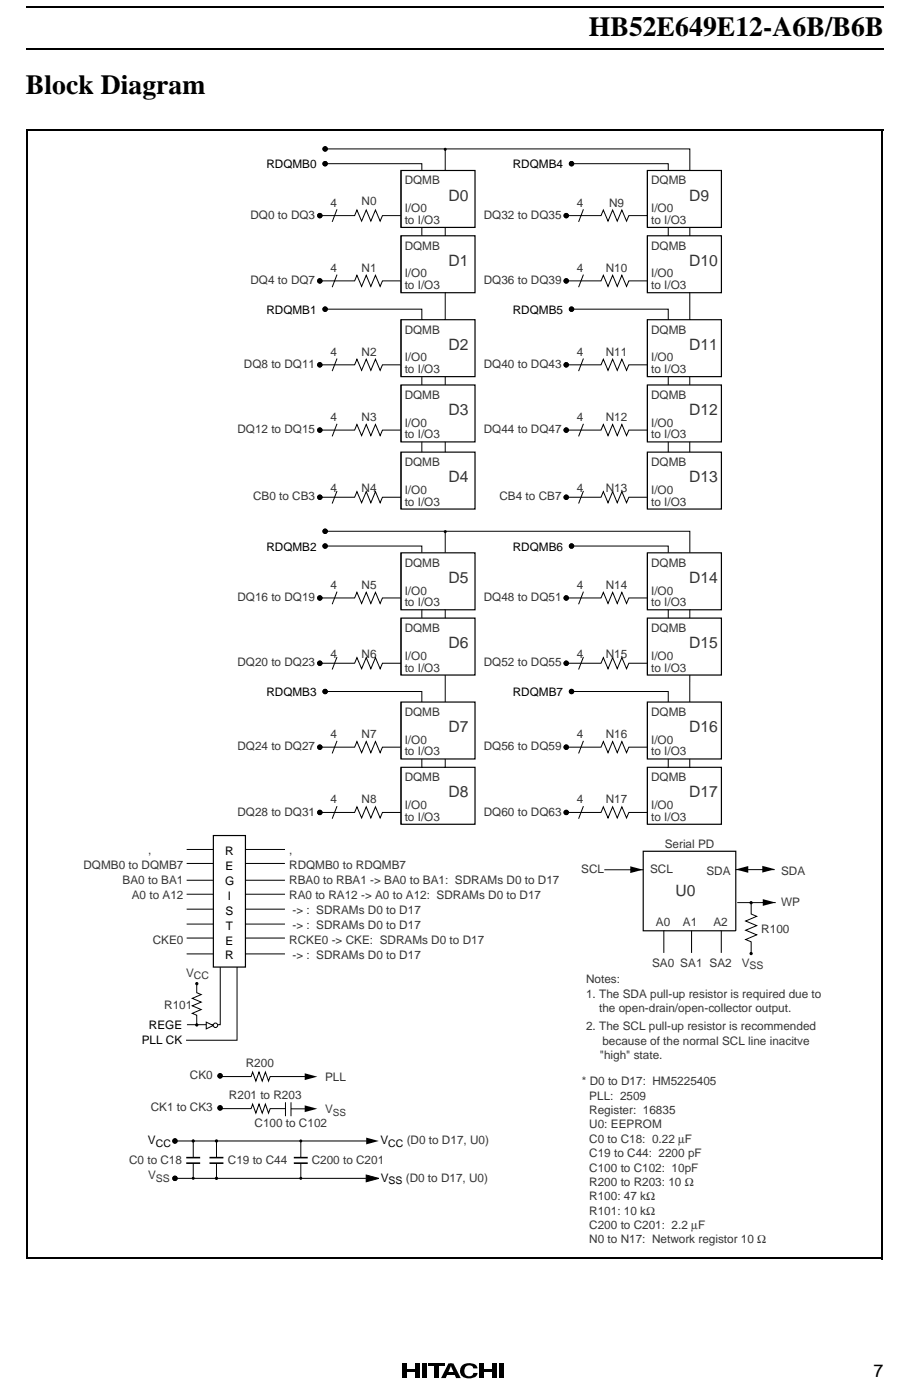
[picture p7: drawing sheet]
<svg xmlns="http://www.w3.org/2000/svg" width="162mm" height="249mm" viewBox="0 0 162 249" stroke-linecap="round" stroke-linejoin="round" font-family="sans-serif">
<path d="M4.6 1.3h152.5M4.6 8.7h152.5" fill="none" stroke="#000" stroke-width=".25"/>
<path d="M71.4 242.3h18.2v3.1h-18.2z" fill="#fff"/>
<g fill="#000">
<path d="M71.6 242.6h.7v2.6h-.7zM72.3 243.6h1.5v.4h-1.5zM73.8 242.6h.7v2.6h-.7zM75.1 242.6h.7v2.6h-.7zM77.2 242.6h.7v2.6h-.7zM79.5 244.2h1.4v.4h-1.4zM79.9 242.6h.7l1.3 2.6h-.8zM79.7 242.6h.7l-1.2 2.6h-.8zM82.2 242.9a2.11 2.11 0 0 1 2.5 .1l.2 .4h-.8a.6 .6 0 0 0-.7-.5 .94 .94 0 0 0-.8 1.3 .94 .94 0 0 0 1.4 .3l.1-.3h.8a1.22 1.22 0 0 1-1.5 1 1.36 1.36 0 0 1-1.5-.7 1.36 1.36 0 0 1 .3-1.6zM85.2 242.6h.8v2.6h-.8zM86 243.6h1.5v.4h-1.5zM87.5 242.6h.7v2.6h-.7z"/>
<path d="M88.7 242.6h.7v2.6h-.7z"/>
</g>
<path d="M76.1 242.8h2.9" fill="none" stroke="#000" stroke-width=".44"/>
<path d="M14.7 25.1h132.6v196.8h-132.6z" fill="#fff"/>
<path d="M39.1 172v10.3h-5.9" fill="none" stroke="#000" stroke-width=".18"/>
<g fill="#fff" stroke="#000" stroke-width=".18">
<path d="M33.2 151.1h17.5z"/>
<path d="M33.2 153.6h17.5z"/>
<path d="M33.2 156.6h17.5z"/>
<path d="M33.2 159.1h17.5z"/>
<path d="M33.2 161.7h17.5z"/>
<path d="M33.2 164.4h17.5z"/>
<path d="M33.2 166.9h17.5z"/>
<path d="M33.2 169.7h17.5z"/>
</g>
<path d="M57.8 29.1h17.2v13.3M79.1 26.5v54.4" fill="none" stroke="#000" stroke-width=".18"/>
<path d="M71.3 30.3h13.1v10.2h-13.1z" fill="#fff" stroke="#000" stroke-width=".21"/>
<g fill="#000">
<path d="M112 154.1l2.3 .6-2.3 .6zM130.8 154.7l2.2-.6v1.2zM135.5 154l2.2 .6-2.2 .6zM65.1 202.4l2.2 .6-2.2 .6z"/>
<circle cx="57.8" cy="26.5" r=".46"/>
<circle cx="57.8" cy="29.1" r=".46"/>
</g>
<g fill="none" stroke="#000" stroke-width=".18">
<circle cx="57.8" cy="26.5" r=".4"/>
<circle cx="57.8" cy="29.1" r=".4"/>
</g>
<path d="M36.7 181.8l1.2 .6-1.2 .6z" fill="#fff" stroke="#000" stroke-width=".18"/>
<g fill="none" stroke="#000" stroke-width=".18">
<path d="M31.1 203h34M31.1 209.6h34M65.1 209l2.2 .6-2.2 .6z"/>
<circle cx="31.1" cy="203" r=".4"/>
<circle cx="31.1" cy="209.6" r=".4"/>
</g>
<g fill="#000">
<path d="M65.1 209l2.2 .6-2.2 .6z"/>
<circle cx="31.1" cy="209.6" r=".46"/>
<circle cx="31.1" cy="203" r=".46"/>
</g>
<path d="M114.3 151.4h16.5v14.2h-16.5z" fill="#fff" stroke="#000" stroke-width=".21"/>
<g fill="none" stroke="#000" stroke-width=".18">
<path d="M56.8 38.4h6.2l.4-1 .9 1.9 .8-1.9 .8 1.9 .8-1.9 .9 1.9 .4-.9h3.2M57.9 26.5h64.7v54.4M59.9 37.2l-.9 2.3M107.4 154.7h6.9M130.8 154.7h6.9M131 160.6h6.9M50.7 196.1v2.5M51.7 196.1v2.5M34.3 203v2.9M34.3 206.9v2.7M38.5 203v2.9M38.5 206.9v2.7"/>
<path d="M53.5 203v2.9M53.5 206.9v2.7"/>
<circle cx="56.8" cy="38.4" r=".4"/>
</g>
<g fill="#000">
<path d="M135.6 160l2.2 .6-2.2 .6z"/>
<circle cx="56.8" cy="38.4" r=".46"/>
<circle cx="34.3" cy="209.6" r=".27"/>
<circle cx="53.5" cy="209.6" r=".27"/>
<circle cx="53.5" cy="203" r=".27"/>
</g>
<path d="M33.1 205.9h2.5M33.1 206.9h2.5M37.2 205.9h2.5M37.2 206.9h2.5M52.2 205.9h2.5M52.2 206.9h2.5" fill="none" stroke="#000" stroke-width=".28"/>
<g fill="#000" stroke="#000" stroke-width=".18">
<circle cx="38.5" cy="209.6" r=".2"/>
<circle cx="38.5" cy="203" r=".2"/>
</g>
<circle cx="38.3" cy="182.4" r=".4" fill="#fff" stroke="#000" stroke-width=".18"/>
<circle cx="34.3" cy="203" r=".2" fill="#000" stroke="#000" stroke-width=".18"/>
<path d="M71.3 30.4v10M118 165.6v3.9M122.9 165.6v3.9M128.2 165.6v3.9" fill="none" stroke="#000" stroke-width=".18"/>
<circle cx="79.1" cy="26.6" r=".27" fill="#000"/>
<path d="M71.3 41.9h13.1v10.2h-13.1z" fill="#fff" stroke="#000" stroke-width=".21"/>
<circle cx="56.8" cy="50" r=".46" fill="#000"/>
<g fill="none" stroke="#000" stroke-width=".18">
<path d="M56.8 50h6.2l.4-1 .9 2 .8-2 .8 2 .8-2 .9 2 .4-1h3.2M57.8 55h17.2v25.6M59.9 48.9l-.9 2.2M71.3 42v10"/>
<circle cx="56.8" cy="50" r=".4"/>
</g>
<path d="M71.3 56.9h13.1v10.1h-13.1z" fill="#fff" stroke="#000" stroke-width=".21"/>
<g fill="#000">
<circle cx="57.8" cy="55" r=".46"/>
<circle cx="56.8" cy="64.9" r=".46"/>
</g>
<g fill="none" stroke="#000" stroke-width=".18">
<path d="M71.3 56.9v10.1M56.8 64.9h6.2l.4-1 .9 2 .8-2 .8 2 .8-2 .9 2 .4-1h3.2M59.9 63.8l-.9 2.2"/>
<circle cx="57.8" cy="55" r=".4"/>
<circle cx="56.8" cy="64.9" r=".4"/>
</g>
<path d="M71.3 68.5h13.1v10.1h-13.1z" fill="#fff" stroke="#000" stroke-width=".21"/>
<circle cx="56.8" cy="76.5" r=".46" fill="#000"/>
<g fill="none" stroke="#000" stroke-width=".18">
<path d="M56.8 76.5h6.2l.4-1 .9 2 .8-2 .8 2 .8-2 .9 2 .4-1h3.2M59.9 75.4l-.9 2.2M71.3 68.5v10.1"/>
<circle cx="56.8" cy="76.5" r=".4"/>
</g>
<path d="M71.3 80.4h13.1v10.2h-13.1z" fill="#fff" stroke="#000" stroke-width=".21"/>
<circle cx="56.8" cy="88.5" r=".46" fill="#000"/>
<g fill="none" stroke="#000" stroke-width=".18">
<path d="M101.6 29.1h17.2v13.3M56.8 88.5h6.2l.4-1 .9 1.9 .8-1.9 .8 1.9 .8-1.9 .9 1.9 .4-.9h3.2M59.9 87.3l-.9 2.3M71.3 80.5v10"/>
<circle cx="56.8" cy="88.5" r=".4"/>
</g>
<path d="M115.1 30.3h13.1v10.2h-13.1z" fill="#fff" stroke="#000" stroke-width=".21"/>
<g fill="#000">
<circle cx="100.6" cy="38.4" r=".46"/>
<circle cx="101.6" cy="29.1" r=".46"/>
</g>
<g fill="none" stroke="#000" stroke-width=".18">
<path d="M100.6 38.4h6.2l.4-1 .9 1.9 .8-1.9 .8 1.9 .8-1.9 .9 1.9 .4-.9h3.2M103.7 37.2l-.9 2.3M115.1 30.4v10"/>
<circle cx="100.6" cy="38.4" r=".4"/>
<circle cx="101.6" cy="29.1" r=".4"/>
</g>
<path d="M115.1 41.9h13.1v10.2h-13.1z" fill="#fff" stroke="#000" stroke-width=".21"/>
<circle cx="100.6" cy="50" r=".46" fill="#000"/>
<g fill="none" stroke="#000" stroke-width=".18">
<path d="M100.6 50h6.2l.4-1 .9 2 .8-2 .8 2 .8-2 .9 2 .4-1h3.2M101.6 55h17.2v25.6M103.7 48.9l-.9 2.2M115.1 42v10"/>
<circle cx="100.6" cy="50" r=".4"/>
</g>
<path d="M115.1 56.9h13.1v10.1h-13.1z" fill="#fff" stroke="#000" stroke-width=".21"/>
<g fill="#000">
<circle cx="101.6" cy="55" r=".46"/>
<circle cx="100.6" cy="64.9" r=".46"/>
</g>
<g fill="none" stroke="#000" stroke-width=".18">
<path d="M115.1 56.9v10.1M100.6 64.9h6.2l.4-1 .9 2 .8-2 .8 2 .8-2 .9 2 .4-1h3.2M103.7 63.8l-.9 2.2"/>
<circle cx="101.6" cy="55" r=".4"/>
<circle cx="100.6" cy="64.9" r=".4"/>
</g>
<path d="M115.1 68.5h13.1v10.1h-13.1z" fill="#fff" stroke="#000" stroke-width=".21"/>
<circle cx="100.6" cy="76.5" r=".46" fill="#000"/>
<g fill="none" stroke="#000" stroke-width=".18">
<path d="M100.6 76.5h6.2l.4-1 .9 2 .8-2 .8 2 .8-2 .9 2 .4-1h3.2M103.7 75.4l-.9 2.2M115.1 68.5v10.1"/>
<circle cx="100.6" cy="76.5" r=".4"/>
</g>
<path d="M115.1 80.4h13.1v10.2h-13.1z" fill="#fff" stroke="#000" stroke-width=".21"/>
<circle cx="100.6" cy="88.5" r=".46" fill="#000"/>
<g fill="none" stroke="#000" stroke-width=".18">
<path d="M57.8 97.1h17.2v13.3M79.1 94.5v42.8M100.6 88.5h6.2l.4-1 .9 1.9 .8-1.9 .8 1.9 .8-1.9 .9 1.9 .4-.9h3.2M103.7 87.3l-.9 2.3M115.1 80.5v10"/>
<circle cx="100.6" cy="88.5" r=".4"/>
</g>
<path d="M71.3 98.4h13.1v10.1h-13.1z" fill="#fff" stroke="#000" stroke-width=".21"/>
<g fill="#000">
<circle cx="57.8" cy="94.5" r=".46"/>
<circle cx="57.8" cy="97.1" r=".46"/>
<circle cx="79.1" cy="94.6" r=".27"/>
<circle cx="56.8" cy="106.4" r=".46"/>
</g>
<g fill="none" stroke="#000" stroke-width=".18">
<path d="M57.9 94.5h64.7v42.8M71.3 98.4v10M56.8 106.4h6.2l.4-1 .9 2 .8-2 .8 2 .8-2 .9 2 .4-1h3.2M59.9 105.3l-.9 2.2"/>
<circle cx="57.8" cy="94.5" r=".4"/>
<circle cx="57.8" cy="97.1" r=".4"/>
<circle cx="56.8" cy="106.4" r=".4"/>
</g>
<path d="M71.3 110h13.1v10.1h-13.1z" fill="#fff" stroke="#000" stroke-width=".21"/>
<circle cx="56.8" cy="118" r=".46" fill="#000"/>
<g fill="none" stroke="#000" stroke-width=".18">
<path d="M56.8 118h6.2l.4-1 .9 2 .8-2 .8 2 .8-2 .9 2 .4-1h3.2M59.9 116.9l-.9 2.2M71.3 110v10.1M57.8 123h17.2v14"/>
<circle cx="56.8" cy="118" r=".4"/>
</g>
<path d="M71.3 124.9h13.1v10.1h-13.1z" fill="#fff" stroke="#000" stroke-width=".21"/>
<g fill="#000">
<circle cx="56.8" cy="132.9" r=".46"/>
<circle cx="57.8" cy="123" r=".46"/>
</g>
<g fill="none" stroke="#000" stroke-width=".18">
<path d="M56.8 132.9h6.2l.4-1 .9 2 .8-2 .8 2 .8-2 .9 2 .4-1h3.2M59.9 131.8l-.9 2.2M71.3 124.9v10.1"/>
<circle cx="56.8" cy="132.9" r=".4"/>
<circle cx="57.8" cy="123" r=".4"/>
</g>
<g fill="#fff" stroke="#000" stroke-width=".21">
<path d="M71.3 136.5h13.1v10.1h-13.1z"/>
<path d="M37.9 148.6h5.7v23.4h-5.7z"/>
</g>
<circle cx="56.8" cy="144.5" r=".46" fill="#000"/>
<g fill="none" stroke="#000" stroke-width=".18">
<path d="M101.6 97.1h17.2v13.3M71.3 136.5v10.1M56.8 144.5h6.2l.4-1 .9 2 .8-2 .8 2 .8-2 .9 2 .4-1h3.2M59.9 143.4l-.9 2.3"/>
<circle cx="56.8" cy="144.5" r=".4"/>
</g>
<path d="M115.1 98.4h13.1v10.1h-13.1z" fill="#fff" stroke="#000" stroke-width=".21"/>
<g fill="#000">
<circle cx="101.6" cy="97.1" r=".46"/>
<circle cx="100.6" cy="106.4" r=".46"/>
</g>
<g fill="none" stroke="#000" stroke-width=".18">
<path d="M115.1 98.4v10M100.6 106.4h6.2l.4-1 .9 2 .8-2 .8 2 .8-2 .9 2 .4-1h3.2M103.7 105.3l-.9 2.2"/>
<circle cx="101.6" cy="97.1" r=".4"/>
<circle cx="100.6" cy="106.4" r=".4"/>
</g>
<path d="M115.1 110h13.1v10.1h-13.1z" fill="#fff" stroke="#000" stroke-width=".21"/>
<circle cx="100.6" cy="118" r=".46" fill="#000"/>
<g fill="none" stroke="#000" stroke-width=".18">
<path d="M100.6 118h6.2l.4-1 .9 2 .8-2 .8 2 .8-2 .9 2 .4-1h3.2M103.7 116.9l-.9 2.2M115.1 110v10.1M101.6 123h17.2v14"/>
<circle cx="100.6" cy="118" r=".4"/>
</g>
<path d="M115.1 124.9h13.1v10.1h-13.1z" fill="#fff" stroke="#000" stroke-width=".21"/>
<g fill="#000">
<circle cx="100.6" cy="132.9" r=".46"/>
<circle cx="101.6" cy="123" r=".46"/>
</g>
<g fill="none" stroke="#000" stroke-width=".18">
<path d="M100.6 132.9h6.2l.4-1 .9 2 .8-2 .8 2 .8-2 .9 2 .4-1h3.2M103.7 131.8l-.9 2.2M115.1 124.9v10.1"/>
<circle cx="100.6" cy="132.9" r=".4"/>
<circle cx="101.6" cy="123" r=".4"/>
</g>
<path d="M115.1 136.5h13.1v10.1h-13.1z" fill="#fff" stroke="#000" stroke-width=".21"/>
<g fill="#000">
<path d="M54.2 190.9l2.2 .6-2.2 .6zM54.2 196.6l2.2 .6-2.2 .6z"/>
<circle cx="100.6" cy="144.5" r=".46"/>
<circle cx="39.1" cy="191.4" r=".46"/>
<circle cx="39.1" cy="197.1" r=".46"/>
</g>
<g fill="none" stroke="#000" stroke-width=".18">
<path d="M115.1 136.5v10.1M100.6 144.5h6.2l.4-1 .9 2 .8-2 .8 2 .8-2 .9 2 .4-1h3.2M103.7 143.4l-.9 2.3M35 175v1.6l.8 .3-1.6 .7 1.6 .7-1.6 .6 1.6 .7-1.6 .7 .8 .3v1.7M42.1 172v13.1h-9M133.5 160.6v2l1 .4-2 .9 2 .8-2 .8 2 .8-2 .8 1 .5v2M39.2 191.5h5.4l.3-.8 .6 1.6 .5-1.6 .6 1.6 .6-1.6 .5 1.6 .3-.8h6.4M39.2 197.2h5.4l.3-.8 .6 1.6 .5-1.6 .6 1.6 .6-1.6 .5 1.6 .3-.8h2.7M51.7 197.3h3.4"/>
<circle cx="100.6" cy="144.5" r=".4"/>
<circle cx="39.1" cy="191.4" r=".4"/>
<circle cx="39.1" cy="197.1" r=".4"/>
</g>
<g fill="#000" stroke="#000" stroke-width=".18">
<circle cx="35" cy="175" r=".2"/>
<circle cx="133.5" cy="160.6" r=".2"/>
<circle cx="133.5" cy="169.6" r=".2"/>
<circle cx="35" cy="182.3" r=".2"/>
</g>
<path d="M4.8 22.9v201M4.8 23.1h152.2M156.8 23.1v200.9M4.6 223.9h152.2" fill="none" stroke="#000" stroke-width=".34"/>
<g font-size="4.9">
<text x="104.7" y="6.4">HB52E649E12-A6B/B6B</text>
<text x="4.6" y="16.7">Block Diagram</text>
</g>
<text font-size="3.2" x="155.2" y="244.9">7</text>
<g font-size="2.8" fill="#363539">
<text x="79.7" y="35.7">D0</text>
<text x="122.5" y="35.7">D9</text>
<text x="79.7" y="47.3">D1</text>
<text x="122.5" y="47.3">D10</text>
<text x="79.7" y="62.2">D2</text>
<text x="122.5" y="62.2">D11</text>
<text x="79.7" y="73.8">D3</text>
<text x="122.5" y="73.8">D12</text>
<text x="79.7" y="85.8">D4</text>
<text x="122.5" y="85.8">D13</text>
<text x="79.7" y="103.7">D5</text>
<text x="122.5" y="103.7">D14</text>
<text x="79.7" y="115.3">D6</text>
<text x="122.5" y="115.3">D15</text>
<text x="79.7" y="130.2">D7</text>
<text x="122.5" y="130.2">D16</text>
<text x="79.7" y="141.9">D8</text>
<text x="122.5" y="141.9">D17</text>
<text x="120.1" y="159.4">U0</text>
</g>
<g font-size="2.1">
<text x="47.3" y="29.9">RDQMB0</text>
<text x="91.1" y="29.9">RDQMB4</text>
<text x="47.3" y="55.8">RDQMB1</text>
<text x="91.1" y="55.8">RDQMB5</text>
<text x="47.3" y="98">RDQMB2</text>
<text x="91.1" y="98">RDQMB6</text>
<text x="47.3" y="123.8">RDQMB3</text>
<text x="91.1" y="123.8">RDQMB7</text>
<text x="40.1" y="152.1">R</text>
<text x="40.1" y="154.8">E</text>
<text x="40" y="157.4">G</text>
<text x="40.5" y="160.1">I</text>
<text x="40.1" y="162.7">S</text>
<text x="40.2" y="165.4">T</text>
<text x="40.1" y="170.7">R</text>
<text x="40.1" y="168">E</text>
<text x="25.2" y="185.8">PLL CK</text>
<text x="26.5" y="183.1">REGE</text>
<text x="26.3" y="203.5">V</text>
<text x="67.6" y="203.5">V</text>
<text x="67.7" y="210.2">V</text>
</g>
<g font-size="2.1" fill="#363539">
<text x="71.9" y="32.8">DQMB</text>
<text x="115.7" y="32.8">DQMB</text>
<text x="44.5" y="38.9">DQ0 to DQ3</text>
<text x="58.7" y="36.7">4</text>
<text x="64.3" y="36.4">N0</text>
<text x="71.9" y="37.7">I/O0</text>
<text x="71.9" y="39.8">to I/O3</text>
<text x="86" y="38.9">DQ32 to DQ35</text>
<text x="102.5" y="36.7">4</text>
<text x="108.3" y="36.7">N9</text>
<text x="115.7" y="37.7">I/O0</text>
<text x="115.7" y="39.8">to I/O3</text>
<text x="71.9" y="44.4">DQMB</text>
<text x="115.7" y="44.4">DQMB</text>
<text x="44.5" y="50.5">DQ4 to DQ7</text>
<text x="58.7" y="48.4">4</text>
<text x="64.3" y="48.4">N1</text>
<text x="71.9" y="49.4">I/O0</text>
<text x="71.9" y="51.4">to I/O3</text>
<text x="86" y="50.5">DQ36 to DQ39</text>
<text x="102.5" y="48.4">4</text>
<text x="107.7" y="48.4">N10</text>
<text x="115.7" y="49.4">I/O0</text>
<text x="115.7" y="51.4">to I/O3</text>
<text x="71.9" y="59.3">DQMB</text>
<text x="115.7" y="59.3">DQMB</text>
<text x="43.4" y="65.5">DQ8 to DQ11</text>
<text x="58.7" y="63.3">4</text>
<text x="64.3" y="63.3">N2</text>
<text x="71.9" y="64.3">I/O0</text>
<text x="86" y="65.5">DQ40 to DQ43</text>
<text x="102.5" y="63.3">4</text>
<text x="107.7" y="63.3">N11</text>
<text x="115.7" y="64.3">I/O0</text>
<text x="71.9" y="66.4">to I/O3</text>
<text x="71.9" y="71">DQMB</text>
<text x="115.7" y="66.4">to I/O3</text>
<text x="115.7" y="71">DQMB</text>
<text x="42.2" y="77.1">DQ12 to DQ15</text>
<text x="58.7" y="74.9">4</text>
<text x="64.3" y="74.9">N3</text>
<text x="71.9" y="75.9">I/O0</text>
<text x="71.9" y="78">to I/O3</text>
<text x="86" y="77.1">DQ44 to DQ47</text>
<text x="102.5" y="74.9">4</text>
<text x="107.7" y="74.9">N12</text>
<text x="115.7" y="75.9">I/O0</text>
<text x="115.7" y="78">to I/O3</text>
<text x="71.9" y="82.9">DQMB</text>
<text x="115.7" y="82.9">DQMB</text>
<text x="45" y="89">CB0 to CB3</text>
<text x="58.7" y="87.5">4</text>
<text x="64.3" y="87.5">N4</text>
<text x="71.9" y="87.8">I/O0</text>
<text x="71.9" y="89.9">to I/O3</text>
<text x="88.8" y="89">CB4 to CB7</text>
<text x="102.5" y="87.5">4</text>
<text x="107.7" y="87.5">N13</text>
<text x="115.7" y="87.8">I/O0</text>
<text x="115.7" y="89.9">to I/O3</text>
<text x="71.9" y="100.8">DQMB</text>
<text x="115.7" y="100.8">DQMB</text>
<text x="42.2" y="107">DQ16 to DQ19</text>
<text x="58.7" y="104.8">4</text>
<text x="64.3" y="104.8">N5</text>
<text x="71.9" y="105.8">I/O0</text>
<text x="71.9" y="107.9">to I/O3</text>
<text x="86" y="107">DQ48 to DQ51</text>
<text x="102.5" y="104.8">4</text>
<text x="107.7" y="104.8">N14</text>
<text x="115.7" y="105.8">I/O0</text>
<text x="115.7" y="107.9">to I/O3</text>
<text x="71.9" y="112.4">DQMB</text>
<text x="115.7" y="112.4">DQMB</text>
<text x="42.2" y="118.6">DQ20 to DQ23</text>
<text x="58.7" y="117">4</text>
<text x="64.3" y="117">N6</text>
<text x="71.9" y="117.4">I/O0</text>
<text x="71.9" y="119.5">to I/O3</text>
<text x="86" y="118.6">DQ52 to DQ55</text>
<text x="102.5" y="117">4</text>
<text x="107.7" y="117">N15</text>
<text x="115.7" y="117.4">I/O0</text>
<text x="115.7" y="119.5">to I/O3</text>
<text x="58.7" y="131.3">4</text>
<text x="64.3" y="131.3">N7</text>
<text x="71.9" y="127.4">DQMB</text>
<text x="102.5" y="131.3">4</text>
<text x="107.7" y="131.3">N16</text>
<text x="115.7" y="127.4">DQMB</text>
<text x="42.2" y="133.5">DQ24 to DQ27</text>
<text x="71.9" y="132.3">I/O0</text>
<text x="71.9" y="134.4">to I/O3</text>
<text x="86" y="133.5">DQ56 to DQ59</text>
<text x="115.7" y="132.3">I/O0</text>
<text x="115.7" y="134.4">to I/O3</text>
<text x="58.7" y="142.9">4</text>
<text x="64.3" y="142.9">N8</text>
<text x="71.9" y="143.9">I/O0</text>
<text x="71.9" y="139">DQMB</text>
<text x="102.5" y="142.9">4</text>
<text x="107.7" y="142.9">N17</text>
<text x="115.7" y="143.9">I/O0</text>
<text x="115.7" y="139">DQMB</text>
<text x="42.2" y="145.1">DQ28 to DQ31</text>
<text x="71.9" y="146">to I/O3</text>
<text x="86" y="145.1">DQ60 to DQ63</text>
<text x="115.7" y="146">to I/O3</text>
<text x="14.8" y="154.6">DQMB0 to DQMB7</text>
<text x="26.3" y="151.9">,</text>
<text x="51.4" y="151.9">,</text>
<text x="51.4" y="154.6">RDQMB0 to RDQMB7</text>
<text x="103.3" y="155.3">SCL</text>
<text x="115.5" y="155.3">SCL</text>
<text x="118.2" y="150.8">Serial PD</text>
<text x="125.6" y="155.7">SDA</text>
<text x="138.8" y="155.7">SDA</text>
<text x="21.8" y="157.2">BA0 to BA1</text>
<text x="23.4" y="159.9">A0 to A12</text>
<text x="51.4" y="157.2">RBA0 to RBA1 -&gt; BA0 to BA1: SDRAMs D0 to D17</text>
<text x="51.4" y="159.9">RA0 to RA12 -&gt; A0 to A12: SDRAMs D0 to D17</text>
<text x="138.8" y="161.2">WP</text>
<text x="27.1" y="167.9">CKE0</text>
<text x="51.4" y="167.9">RCKE0 -&gt; CKE: SDRAMs D0 to D17</text>
<text x="52" y="162.6">-&gt; : SDRAMs D0 to D17</text>
<text x="52" y="165.2">-&gt; : SDRAMs D0 to D17</text>
<text x="116.6" y="164.8">A0</text>
<text x="121.4" y="164.8">A1</text>
<text x="126.8" y="164.8">A2</text>
<text x="135.3" y="165.9">R100</text>
<text x="33.1" y="173.7">V</text>
<text x="52" y="170.5">-&gt; : SDRAMs D0 to D17</text>
<text x="115.9" y="172.1">SA0 SA1 SA2</text>
<text x="131.8" y="172">V</text>
<text x="29.2" y="179.5">R101</text>
<text x="104.2" y="174.9">Notes:</text>
<text x="104.2" y="177.5">1. The SDA pull-up resistor is required due to</text>
<text x="104.2" y="183.3">2. The SCL pull-up resistor is recommended</text>
<text x="106.5" y="180">the open-drain/open-collector output.</text>
<text x="107.1" y="185.9">because of the normal SCL line inacitve</text>
<text x="33.8" y="192">CK0</text>
<text x="43.7" y="189.9">R200</text>
<text x="106.6" y="188.5">&quot;high&quot; state.</text>
<text x="26.8" y="197.7">CK1 to CK3</text>
<text x="40.7" y="195.6">R201 to R203</text>
<text x="57.8" y="198">V</text>
<text x="57.8" y="192.3">PLL</text>
<text x="103.4" y="193.1">* D0 to D17: HM5225405</text>
<text x="104.7" y="195.6">PLL: 2509</text>
<text x="45.2" y="200.6">C100 to C102</text>
<text x="104.7" y="198.2">Register: 16835</text>
<text x="104.7" y="200.8">U0: EEPROM</text>
<text x="104.7" y="203.3">C0 to C18: 0.22 µF</text>
<text x="23" y="207.1">C0 to C18</text>
<text x="26.3" y="209.8">V</text>
<text x="40.5" y="207.1">C19 to C44</text>
<text x="55.4" y="207.1">C200 to C201</text>
<text x="104.7" y="205.9">C19 to C44: 2200 pF</text>
<text x="104.7" y="208.4">C100 to C102: 10pF</text>
<text x="104.7" y="211">R200 to R203: 10 Ω</text>
<text x="104.7" y="213.5">R100: 47 kΩ</text>
<text x="104.7" y="216.1">R101: 10 kΩ</text>
<text x="104.7" y="218.6">C200 to C201: 2.2 µF</text>
<text x="104.7" y="221.2">N0 to N17: Network registor 10 Ω</text>
</g>
<g font-size="1.9" fill="#363539">
<text x="133.2" y="172.4">SS</text>
<text x="34.5" y="174.2">CC</text>
<text x="27.7" y="210.3">SS</text>
</g>
<g font-size="1.9">
<text x="27.7" y="204">CC</text>
<text x="69" y="204">CC (D0 to D17, U0)</text>
<text x="69.1" y="210.7">SS (D0 to D17, U0)</text>
</g>
<text font-size="1.8" fill="#363539" x="59.2" y="198.6">SS</text>
</svg>
